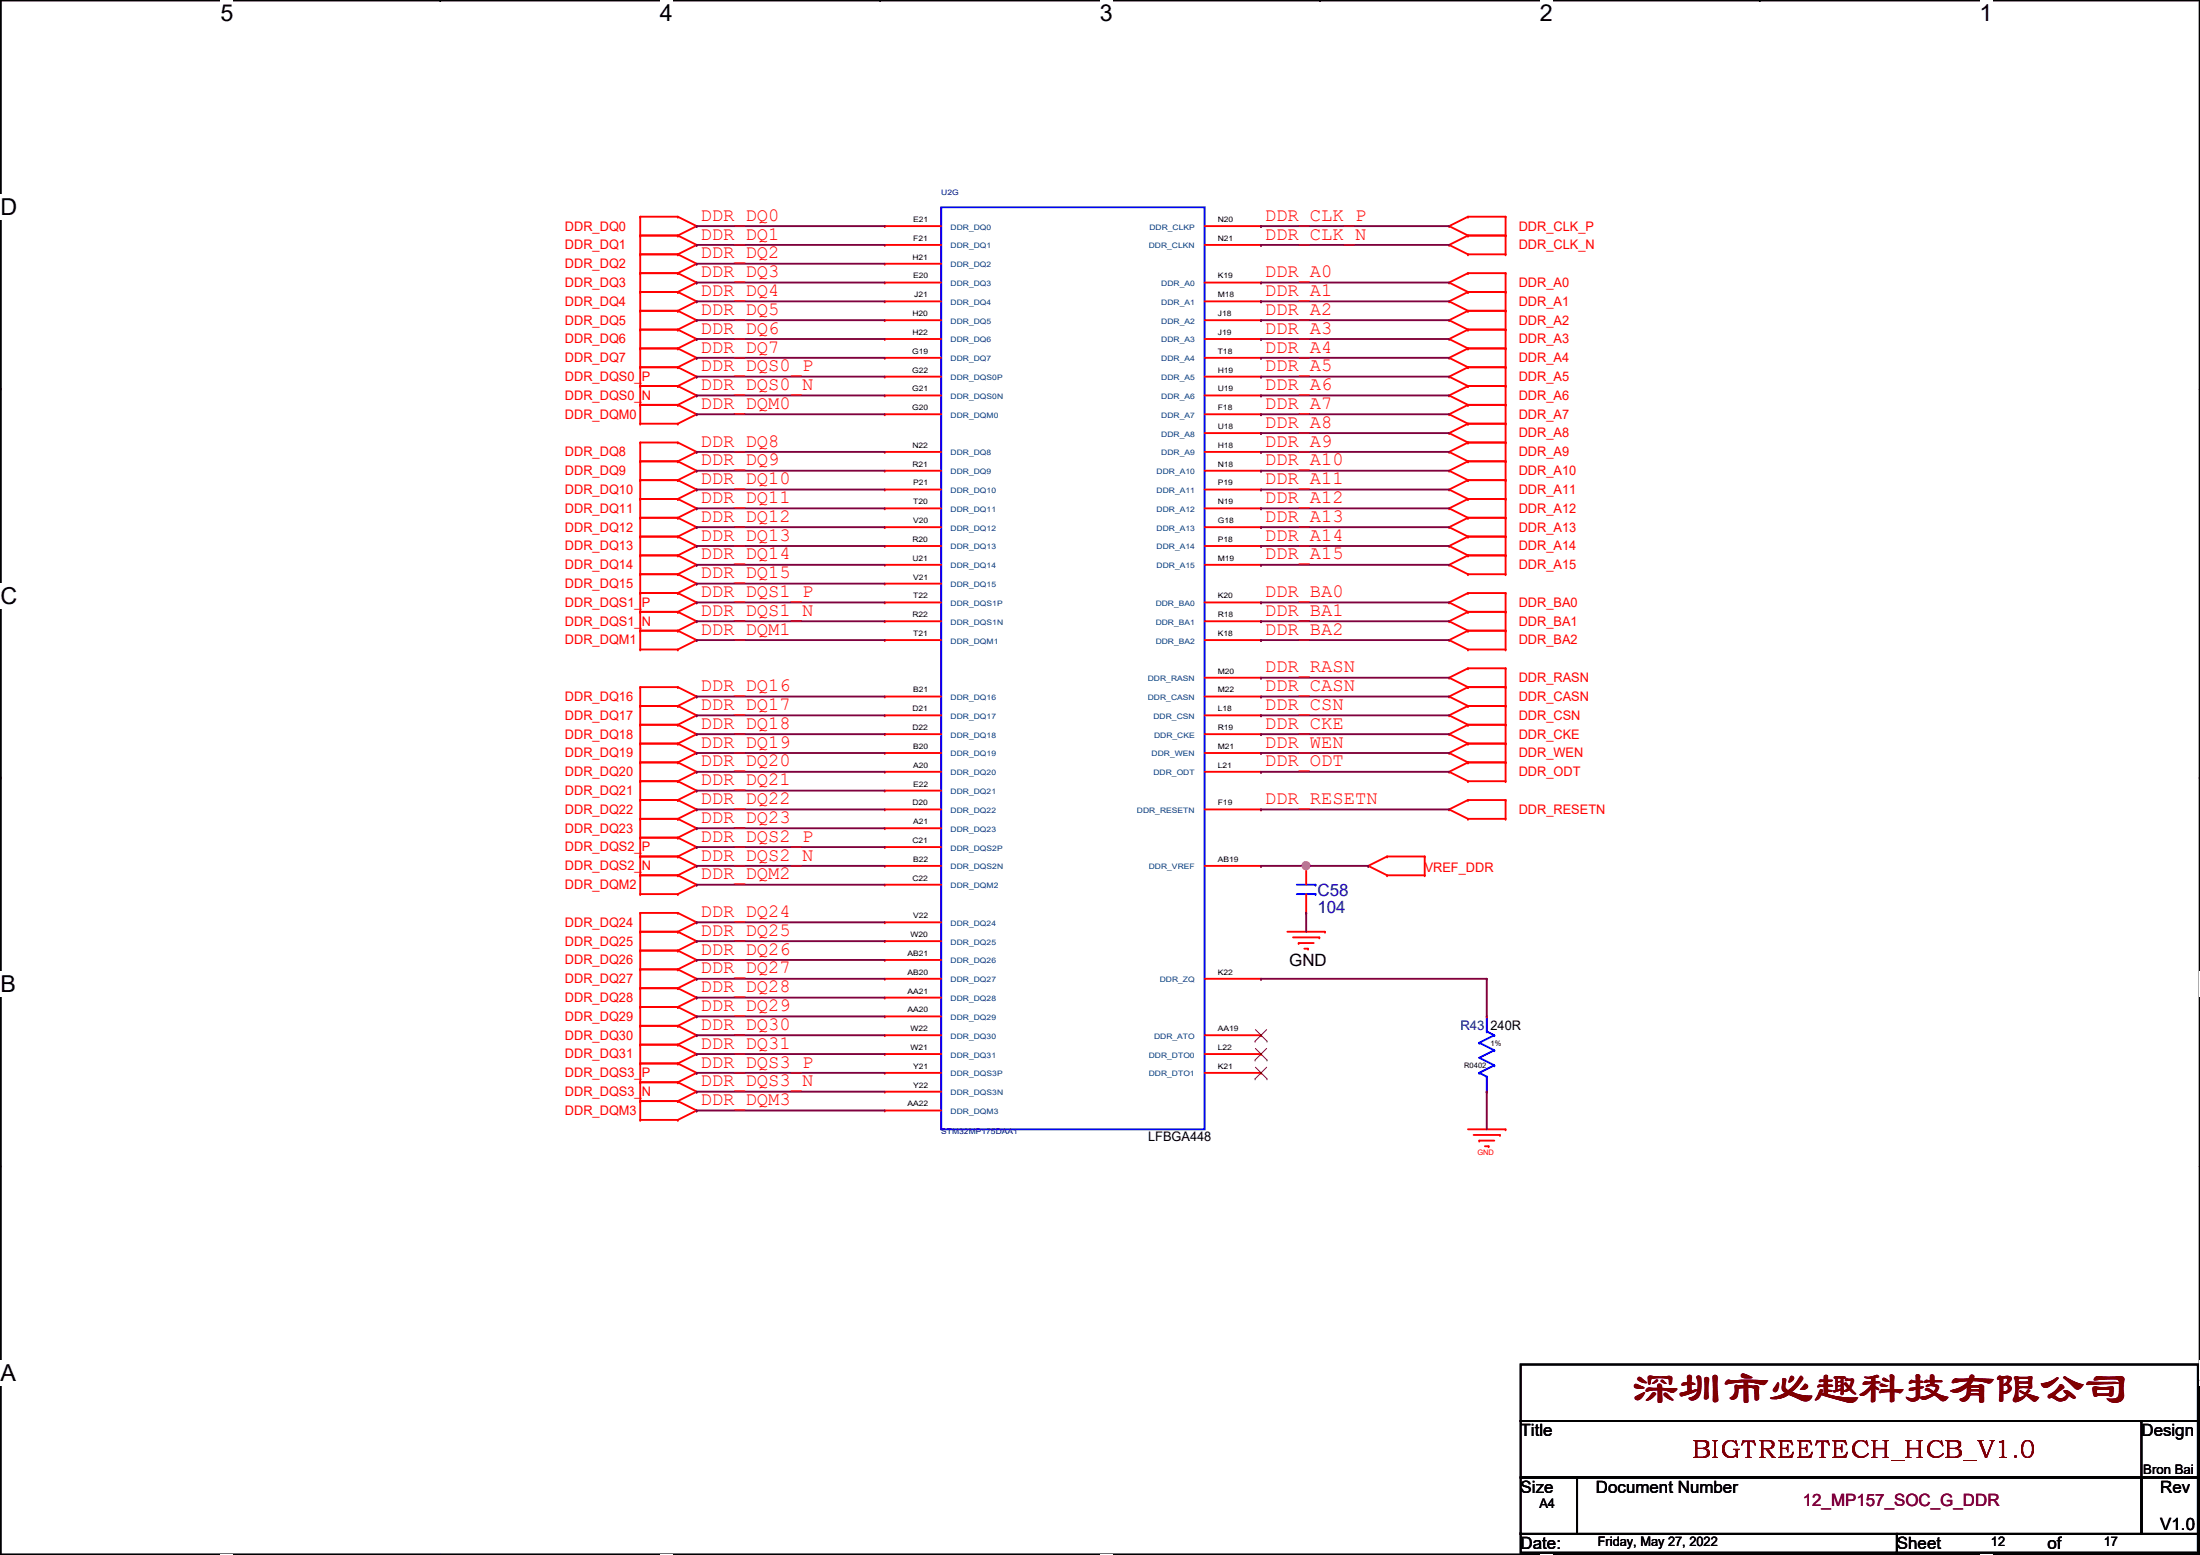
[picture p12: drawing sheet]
<svg xmlns="http://www.w3.org/2000/svg" width="297mm" height="210mm" viewBox="0 0 297 210" stroke-linecap="round" stroke-linejoin="round" font-family="sans-serif">
<path d="M.1 0h296.9v209.8h-296.9z" fill="none" stroke="#000" stroke-width=".25"/>
<g fill="#fff">
<path d="M29.8 0h1.7v3.5h-1.7z"/>
<path d="M29.8 209.8h1.7v.1h-1.7z"/>
</g>
<path d="M59.4 0h.1M59.4 209.8h.1" fill="none" stroke="#000" stroke-width=".25"/>
<g fill="#fff">
<path d="M89.1 0h1.7v3.5h-1.7z"/>
<path d="M89.1 209.8h1.7v.1h-1.7z"/>
</g>
<path d="M118.8 0h.1M118.8 209.8h.1" fill="none" stroke="#000" stroke-width=".25"/>
<g fill="#fff">
<path d="M148.5 0h1.7v3.5h-1.7z"/>
<path d="M148.5 209.8h1.7v.1h-1.7z"/>
</g>
<path d="M178.2 0h.1M178.2 209.8h.1" fill="none" stroke="#000" stroke-width=".25"/>
<g fill="#fff">
<path d="M207.9 0h1.7v3.5h-1.7z"/>
<path d="M207.9 209.8h1.7v.1h-1.7z"/>
</g>
<path d="M237.6 0h.1M237.6 209.8h.1" fill="none" stroke="#000" stroke-width=".25"/>
<g fill="#fff">
<path d="M267.3 0h1.7v3.5h-1.7z"/>
<path d="M267.3 209.8h1.7v.1h-1.7z"/>
<path d="M.1 26.2h2.2v3.5h-2.2z"/>
<path d="M297 26.2h.1v3.5h-.1z"/>
<path d="M.1 78.7h2.2v3.5h-2.2z"/>
<path d="M297 78.7h.1v3.5h-.1z"/>
</g>
<path d="M.1 52.5h.1M297 52.5h.1" fill="none" stroke="#000" stroke-width=".25"/>
<g fill="#fff">
<path d="M.1 131.1h2.1v3.5h-2.1z"/>
<path d="M297 131.1h.1v3.5h-.1z"/>
</g>
<path d="M.1 104.9h.1M297 104.9h.1" fill="none" stroke="#000" stroke-width=".25"/>
<g fill="#fff">
<path d="M.1 183.6h2.1v3.5h-2.1z"/>
<path d="M297 183.6h.1v3.5h-.1z"/>
</g>
<path d="M.1 157.4h.1M297 157.4h.1M205.3 184.2h91.5v7.6h-91.5zM205.3 191.8h91.5v7.6h-91.5zM205.3 199.4h7.6v7.7h-7.6zM212.9 199.4h76.2v7.7h-76.2zM289.1 199.4h7.7v7.7h-7.7zM289.1 191.8h.1M289.1 191.8v7.6M205.3 207.1h50.8v2.5h-50.8zM256.1 207.1h40.7v2.5h-40.7z" fill="none" stroke="#000" stroke-width=".25"/>
<g fill="none" stroke="#f00" stroke-width=".25">
<path d="M86.4 29.3h.1M86.4 31.8h.1M86.4 34.3h.1M86.4 36.9h.1M86.4 39.4h.1M86.4 29.3h5.1M86.4 29.3v27.9M86.4 31.8h5.1M86.4 34.3h5.1M86.4 36.9h5.1M86.4 39.4h5.1M91.5 29.3h.1"/>
<path d="M91.5 31.8h.1M91.5 34.3h.1M91.5 36.9h.1M91.5 39.4h.1M91.5 29.3l2.6 1.2M91.5 31.8l2.6 1.3M91.5 34.3l2.6 1.3M91.5 36.9l2.6 1.2M91.5 39.4l2.6 1.3M94.1 30.5h.1M94.1 33.1h.1M94.1 35.6h.1"/>
<path d="M94.1 38.1h.1M94.1 30.5l-2.6 1.3M94.1 33.1l-2.6 1.2M94.1 35.6l-2.6 1.3M94.1 38.1l-2.6 1.3M119.5 30.5h.1M119.5 33.1h.1M119.5 35.6h.1M119.5 38.1h.1M119.5 38.1h7.6M119.5 33.1h7.6M119.5 30.5h7.6"/>
<path d="M119.5 35.6h7.6M162.6 38.1h7.7M162.6 33.1h7.7M162.6 30.5h7.7M170.3 38.1h.1M170.3 33.1h.1M170.3 30.5h.1M195.7 30.5h.1M195.7 33.1h.1M195.7 38.1h.1M195.7 30.5l2.5 1.3M195.7 33.1l2.5 1.2"/>
<path d="M195.7 38.1l2.5 1.3M198.2 29.3h.1M198.2 31.8h.1M198.2 34.3h.1M198.2 36.9h.1M198.2 39.4h.1M198.2 29.3h5.1M198.2 31.8h5.1M198.2 34.3h5.1M198.2 36.9h5.1M198.2 39.4h5.1M198.2 29.3l-2.5 1.2"/>
<path d="M198.2 31.8l-2.5 1.3M198.2 36.9l-2.5 1.2M198.2 39.4l-2.5 1.3M203.3 29.3h.1M203.3 31.8h.1M203.3 34.3h.1M203.3 36.9h.1M203.3 39.4h.1M203.3 29.3v5M203.3 36.9v40.6M86.4 42h.1M86.4 44.5h.1"/>
<path d="M86.4 47h.1M86.4 49.6h.1M86.4 52.1h.1M86.4 54.7h.1M86.4 59.7h.1M86.4 57.2h.1M86.4 59.7v28M86.4 42h5.1M86.4 44.5h5.1M86.4 47h5.1M86.4 49.6h5.1M86.4 52.1h5.1"/>
<path d="M86.4 54.7h5.1M86.4 59.7h5.1M86.4 57.2h5.1M91.5 42h.1M91.5 44.5h.1M91.5 47h.1M91.5 49.6h.1M91.5 52.1h.1M91.5 54.7h.1M91.5 59.7h.1M91.5 57.2h.1M91.5 42l2.6 1.2"/>
<path d="M91.5 44.5l2.6 1.3M91.5 47l2.6 1.3M91.5 49.6l2.6 1.2M91.5 52.1l2.6 1.3M91.5 59.7l2.6 1.3M91.5 54.7l2.6 1.2M94.1 40.7h.1M94.1 43.2h.1M94.1 45.8h.1M94.1 48.3h.1M94.1 50.8h.1M94.1 53.4h.1"/>
<path d="M94.1 55.9h.1M94.1 40.7l-2.6 1.3M94.1 43.2l-2.6 1.3M94.1 45.8l-2.6 1.2M94.1 48.3l-2.6 1.3M94.1 50.8l-2.6 1.3M94.1 53.4l-2.6 1.3M94.1 55.9l-2.6 1.3M119.5 40.7h.1M119.5 43.2h.1M119.5 45.8h.1M119.5 48.3h.1"/>
<path d="M119.5 55.9h.1M119.5 53.4h.1M119.5 50.8h.1M119.5 40.7h7.6M119.5 43.2h7.6M119.5 45.8h7.6M119.5 48.3h7.6M119.5 50.8h7.6M119.5 53.4h7.6M119.5 55.9h7.6M162.6 40.7h7.7M162.6 43.2h7.7"/>
<path d="M162.6 45.8h7.7M162.6 48.3h7.7M162.6 50.8h7.7M162.6 53.4h7.7M162.6 55.9h7.7M162.6 58.5h7.7M170.3 40.7h.1M170.3 43.2h.1M170.3 45.8h.1M170.3 48.3h.1M170.3 50.8h.1M170.3 53.4h.1"/>
<path d="M170.3 55.9h.1M170.3 58.5h.1M195.7 40.7h.1M195.7 43.2h.1M195.7 45.8h.1M195.7 48.3h.1M195.7 50.8h.1M195.7 53.4h.1M195.7 55.9h.1M195.7 58.5h.1M195.7 40.7l2.5 1.3M195.7 43.2l2.5 1.3"/>
<path d="M195.7 45.8l2.5 1.2M195.7 48.3l2.5 1.3M195.7 50.8l2.5 1.3M195.7 53.4l2.5 1.3M195.7 55.9l2.5 1.3M195.7 58.5l2.5 1.2M198.2 42h.1M198.2 44.5h.1M198.2 47h.1M198.2 49.6h.1M198.2 52.1h.1M198.2 54.7h.1"/>
<path d="M198.2 57.2h.1M198.2 59.7h.1M198.2 42h5.1M198.2 44.5h5.1M198.2 47h5.1M198.2 49.6h5.1M198.2 52.1h5.1M198.2 54.7h5.1M198.2 59.7h5.1M198.2 57.2h5.1M198.2 42l-2.5 1.2M198.2 44.5l-2.5 1.3"/>
<path d="M198.2 47l-2.5 1.3M198.2 49.6l-2.5 1.2M198.2 52.1l-2.5 1.3M198.2 54.7l-2.5 1.2M198.2 57.2l-2.5 1.3M198.2 59.7l-2.5 1.3M203.3 42h.1M203.3 44.5h.1M203.3 47h.1M203.3 49.6h.1M203.3 52.1h.1M203.3 54.7h.1"/>
<path d="M203.3 57.2h.1M203.3 59.7h.1M86.4 62.3h.1M86.4 64.8h.1M86.4 67.4h.1M86.4 69.9h.1M86.4 72.4h.1M86.4 75h.1M86.4 77.5h.1M86.4 62.3h5.1M86.4 64.8h5.1M86.4 67.4h5.1"/>
<path d="M86.4 69.9h5.1M86.4 72.4h5.1M86.4 75h5.1M86.4 77.5h5.1M91.5 62.3h.1M91.5 64.8h.1M91.5 67.4h.1M91.5 69.9h.1M91.5 72.4h.1M91.5 75h.1M91.5 77.5h.1M91.5 62.3l2.6 1.2"/>
<path d="M91.5 64.8l2.6 1.3M91.5 67.4l2.6 1.2M91.5 69.9l2.6 1.3M91.5 72.4l2.6 1.3M91.5 75l2.6 1.2M91.5 77.5l2.6 1.3M94.1 61h.1M94.1 63.5h.1M94.1 66.1h.1M94.1 68.6h.1M94.1 71.2h.1M94.1 73.7h.1"/>
<path d="M94.1 76.2h.1M94.1 78.8h.1M94.1 61l-2.6 1.3M94.1 63.5l-2.6 1.3M94.1 66.1l-2.6 1.3M94.1 68.6l-2.6 1.3M94.1 71.2l-2.6 1.2M94.1 73.7l-2.6 1.3M94.1 76.2l-2.6 1.3M94.1 78.8l-2.6 1.3M119.5 66.1h.1M119.5 68.6h.1"/>
<path d="M119.5 71.2h.1M119.5 73.7h.1M119.5 76.2h.1M119.5 78.8h.1M119.5 61h.1M119.5 63.5h.1M119.5 63.5h7.6M119.5 66.1h7.6M119.5 68.6h7.6M119.5 71.2h7.6M119.5 73.7h7.6M119.5 76.2h7.6"/>
<path d="M119.5 61h7.6M119.5 78.8h7.6M162.6 63.5h7.7M162.6 66.1h7.7M162.6 68.6h7.7M162.6 71.2h7.7M162.6 73.7h7.7M162.6 76.2h7.7M162.6 61h7.7M170.3 63.5h.1M170.3 66.1h.1M170.3 68.6h.1"/>
<path d="M170.3 71.2h.1M170.3 73.7h.1M170.3 76.2h.1M170.3 61h.1M195.7 61h.1M195.7 63.5h.1M195.7 66.1h.1M195.7 68.6h.1M195.7 71.2h.1M195.7 73.7h.1M195.7 76.2h.1M195.7 61l2.5 1.3"/>
<path d="M195.7 63.5l2.5 1.3M195.7 66.1l2.5 1.3M195.7 68.6l2.5 1.3M195.7 71.2l2.5 1.2M195.7 73.7l2.5 1.3M195.7 76.2l2.5 1.3M198.2 62.3h.1M198.2 64.8h.1M198.2 67.4h.1M198.2 69.9h.1M198.2 72.4h.1M198.2 75h.1"/>
<path d="M198.2 77.5h.1M198.2 62.3h5.1M198.2 64.8h5.1M198.2 67.4h5.1M198.2 69.9h5.1M198.2 72.4h5.1M198.2 75h5.1M198.2 77.5h5.1M198.2 62.3l-2.5 1.2M198.2 64.8l-2.5 1.3M198.2 67.4l-2.5 1.2M198.2 69.9l-2.5 1.3"/>
<path d="M198.2 72.4l-2.5 1.3M198.2 75l-2.5 1.2M203.3 62.3h.1M203.3 64.8h.1M203.3 67.4h.1M203.3 69.9h.1M203.3 72.4h.1M203.3 75h.1M203.3 77.5h.1M86.4 82.6h.1M86.4 85.1h.1M86.4 80.1h.1"/>
<path d="M86.4 87.7h.1M86.4 92.8h.1M86.4 95.3h.1M86.4 97.8h.1M86.4 92.8v27.9M86.4 82.6h5.1M86.4 85.1h5.1M86.4 80.1h5.1M86.4 87.7h5.1M86.4 92.8h5.1M86.4 95.3h5.1M86.4 97.8h5.1"/>
<path d="M91.5 82.6h.1M91.5 85.1h.1M91.5 80.1h.1M91.5 87.7h.1M91.5 92.8h.1M91.5 95.3h.1M91.5 97.8h.1M91.5 82.6l2.6 1.3M91.5 80.1l2.6 1.2M91.5 85.1l2.6 1.3M91.5 92.8l2.6 1.2M91.5 95.3l2.6 1.3"/>
<path d="M91.5 97.8l2.6 1.3M94.1 83.9h.1M94.1 81.3h.1M94.1 86.4h.1M94.1 94h.1M94.1 96.6h.1M94.1 99.1h.1M94.1 83.9l-2.6 1.2M94.1 81.3l-2.6 1.3M94.1 86.4l-2.6 1.3M94.1 94l-2.6 1.3M94.1 96.6l-2.6 1.2"/>
<path d="M94.1 99.1l-2.6 1.3M119.5 94h.1M119.5 96.6h.1M119.5 99.1h.1M119.5 86.4h.1M119.5 83.9h.1M119.5 81.3h.1M119.5 81.3h7.6M119.5 83.9h7.6M119.5 86.4h7.6M119.5 94h7.6M119.5 99.1h7.6"/>
<path d="M119.5 96.6h7.6M162.6 81.3h7.7M162.6 83.9h7.7M162.6 86.4h7.7M162.6 94h7.7M162.6 99.1h7.7M162.6 96.6h7.7M162.6 91.5h7.7M170.3 81.3h.1M170.3 83.9h.1M170.3 86.4h.1M170.3 94h.1"/>
<path d="M170.3 99.1h.1M170.3 96.6h.1M170.3 91.5h.1M195.7 81.3h.1M195.7 83.9h.1M195.7 86.4h.1M195.7 91.5h.1M195.7 94h.1M195.7 96.6h.1M195.7 99.1h.1M195.7 81.3l2.5 1.3M195.7 83.9l2.5 1.2"/>
<path d="M195.7 86.4l2.5 1.3M195.7 91.5l2.5 1.3M195.7 94l2.5 1.3M195.7 96.6l2.5 1.2M195.7 99.1l2.5 1.3M198.2 80.1h.1M198.2 82.6h.1M198.2 85.1h.1M198.2 87.7h.1M198.2 90.2h.1M198.2 92.8h.1M198.2 95.3h.1"/>
<path d="M198.2 97.8h.1M198.2 82.6h5.1M198.2 85.1h5.1M198.2 80.1h5.1M198.2 87.7h5.1M198.2 92.8h5.1M198.2 95.3h5.1M198.2 97.8h5.1M198.2 80.1l-2.5 1.2M198.2 82.6l-2.5 1.3M198.2 85.1l-2.5 1.3M198.2 90.2l-2.5 1.3"/>
<path d="M198.2 90.2h5.1M198.2 92.8l-2.5 1.2M198.2 95.3l-2.5 1.3M198.2 97.8l-2.5 1.3M203.3 80.1h.1M203.3 82.6h.1M203.3 85.1h.1M203.3 87.7h.1M203.3 90.2h.1M203.3 92.8h.1M203.3 95.3h.1M203.3 97.8h.1"/>
<path d="M203.3 80.1v7.6M203.3 90.2v15.3M86.4 100.4h.1M86.4 102.9h.1M86.4 115.6h.1M86.4 118.2h.1M86.4 113.1h.1M86.4 105.5h.1M86.4 108h.1M86.4 110.5h.1M86.4 100.4h5.1M86.4 102.9h5.1"/>
<path d="M86.4 115.6h5.1M86.4 118.2h5.1M86.4 113.1h5.1M86.4 105.5h5.1M86.4 108h5.1M86.4 110.5h5.1M91.5 100.4h.1M91.5 102.9h.1M91.5 115.6h.1M91.5 118.2h.1M91.5 113.1h.1M91.5 105.5h.1"/>
<path d="M91.5 108h.1M91.5 110.5h.1M91.5 100.4l2.6 1.2M91.5 115.6l2.6 1.3M91.5 113.1l2.6 1.2M91.5 118.2l2.6 1.2M91.5 102.9l2.6 1.3M91.5 105.5l2.6 1.2M91.5 108l2.6 1.3M91.5 110.5l2.6 1.3M94.1 101.6h.1M94.1 116.9h.1"/>
<path d="M94.1 114.3h.1M94.1 119.4h.1M94.1 104.2h.1M94.1 106.7h.1M94.1 109.3h.1M94.1 111.8h.1M94.1 101.6l-2.6 1.3M94.1 116.9l-2.6 1.3M94.1 114.3l-2.6 1.3M94.1 119.4l-2.6 1.3M94.1 104.2l-2.6 1.3M94.1 106.7l-2.6 1.3"/>
<path d="M94.1 109.3l-2.6 1.2M94.1 111.8l-2.6 1.3M119.5 101.6h.1M119.5 104.2h.1M119.5 106.7h.1M119.5 109.3h.1M119.5 111.8h.1M119.5 119.4h.1M119.5 116.9h.1M119.5 114.3h.1M119.5 101.6h7.6M119.5 104.2h7.6"/>
<path d="M119.5 106.7h7.6M119.5 109.3h7.6M119.5 111.8h7.6M119.5 119.4h7.6M119.5 116.9h7.6M119.5 114.3h7.6M162.6 101.6h7.7M162.6 104.2h7.7M162.6 109.3h7.7M162.6 116.9h7.7M170.3 104.2h.1M170.3 109.3h.1"/>
<path d="M170.3 116.9h.1M170.3 101.6h.1M176.4 116.9h.1M176.4 116.9v2.5M184.7 116.9h.1M184.7 116.9l2.6 1.3M187.3 118.2h.1M187.3 115.6h.1M187.3 115.6h5.1M187.3 118.2h5.1M187.3 115.6l-2.6 1.3M192.4 118.2h.1"/>
<path d="M192.4 115.6h.1M192.4 115.6v2.6M195.7 101.6h.1M195.7 104.2h.1M195.7 109.3h.1M195.7 101.6l2.5 1.3M195.7 104.2l2.5 1.3M195.7 109.3l2.5 1.2M198.2 100.4h.1M198.2 102.9h.1M198.2 105.5h.1M198.2 108h.1"/>
<path d="M198.2 110.5h.1M198.2 100.4h5.1M198.2 102.9h5.1M198.2 105.5h5.1M198.2 108h5.1M198.2 110.5h5.1M198.2 100.4l-2.5 1.2M198.2 102.9l-2.5 1.3M198.2 108l-2.5 1.3M203.3 100.4h.1M203.3 102.9h.1M203.3 105.5h.1"/>
<path d="M203.3 108h.1M203.3 110.5h.1M203.3 108v2.5M86.4 120.7h.1M86.4 123.2h.1M86.4 125.8h.1M86.4 128.3h.1M86.4 130.9h.1M86.4 133.4h.1M86.4 135.9h.1M86.4 138.5h.1M86.4 123.2v28"/>
<path d="M86.4 120.7h5.1M86.4 123.2h5.1M86.4 125.8h5.1M86.4 128.3h5.1M86.4 130.9h5.1M86.4 133.4h5.1M86.4 135.9h5.1M86.4 138.5h5.1M91.5 120.7h.1M91.5 123.2h.1M91.5 125.8h.1M91.5 128.3h.1"/>
<path d="M91.5 130.9h.1M91.5 133.4h.1M91.5 135.9h.1M91.5 138.5h.1M91.5 123.2l2.6 1.3M91.5 125.8l2.6 1.2M91.5 128.3l2.6 1.3M91.5 130.9l2.6 1.2M91.5 133.4l2.6 1.3M91.5 135.9l2.6 1.3M91.5 138.5l2.6 1.2M94.1 124.5h.1"/>
<path d="M94.1 127h.1M94.1 129.6h.1M94.1 132.1h.1M94.1 134.7h.1M94.1 137.2h.1M94.1 139.7h.1M94.1 124.5l-2.6 1.3M94.1 127l-2.6 1.3M94.1 129.6l-2.6 1.3M94.1 132.1l-2.6 1.3M94.1 134.7l-2.6 1.2M94.1 137.2l-2.6 1.3"/>
<path d="M94.1 139.7l-2.6 1.3M119.5 124.5h.1M119.5 127h.1M119.5 129.6h.1M119.5 132.1h.1M119.5 134.7h.1M119.5 137.2h.1M119.5 139.7h.1M119.5 139.7h7.6M119.5 124.5h7.6M119.5 127h7.6M119.5 129.6h7.6"/>
<path d="M119.5 132.1h7.6M119.5 134.7h7.6M119.5 137.2h7.6M162.6 139.7h7.7M162.6 132.1h7.7M170.3 139.7h.1M170.3 132.1h.1M173.8 125.8h5.1M174.6 126.5h3.5M175.3 127.3h.1M175.3 127.3h2.1M176.1 128.1h.5"/>
<path d="M176.4 123.2h.1M176.4 120.7v2.5M176.6 128.1h.1M178.1 126.5h.1M178.9 125.8h.1M200.7 137.2h.1M86.4 146.1h.1M86.4 148.6h.1M86.4 143.6h.1M86.4 151.2h.1M86.4 141h.1M86.4 146.1h5.1"/>
<path d="M86.4 148.6h5.1M86.4 143.6h5.1M86.4 151.2h5.1M86.4 141h5.1M91.5 146.1h.1M91.5 148.6h.1M91.5 143.6h.1M91.5 151.2h.1M91.5 141h.1M91.5 146.1l2.6 1.3M91.5 143.6l2.6 1.2M91.5 148.6l2.6 1.3"/>
<path d="M91.5 141l2.6 1.3M94.1 147.4h.1M94.1 144.8h.1M94.1 149.9h.1M94.1 142.3h.1M94.1 147.4l-2.6 1.2M94.1 144.8l-2.6 1.3M94.1 149.9l-2.6 1.3M94.1 142.3l-2.6 1.3M119.5 142.3h.1M119.5 149.9h.1M119.5 147.4h.1"/>
<path d="M119.5 144.8h.1M119.5 142.3h7.6M119.5 149.9h7.6M119.5 147.4h7.6M119.5 144.8h7.6M162.6 142.3h7.7M162.6 144.8h7.7M170.3 142.3h.1M170.3 144.8h.1M198.2 152.4h5.1M199 153.2h3.5M199.7 154h.1"/>
<path d="M199.7 154h2.1M200.5 154.7h.5M200.7 147.4h.1M201 154.7h.1M202.5 153.2h.1M203.3 152.4h.1"/>
</g>
<g fill="none" stroke="#00f" stroke-width=".25">
<path d="M127.1 28h35.5v124.4h-35.5zM175.1 119.4h2.5M177.6 119.4h.1M175.1 120.7h2.5M177.6 120.7h.1M200.7 137.2h.1M200.7 139.2h.1M200.7 137.2v2M200.7 139.2l1.1 .5M201.8 139.7h.1M201.8 139.7l-2.1 1.1M199.7 140.8h.1"/>
<path d="M199.7 144.8h.1M199.7 140.8l2.1 1M199.7 144.8l1 .5M200.7 147.4h.1M200.7 145.3h.1M200.7 145.3v2.1M201.8 141.8h.1M201.8 143.8h.1M201.8 141.8l-2.1 1 2.1 1M201.8 143.8l-2.1 1"/>
</g>
<path d="M169.5 139l1.6 1.5M171 139l-1.5 1.5M169.5 140.5h.1M169.5 143.1h.1M169.5 145.6h.1M169.5 141.5l1.6 1.6M169.5 144.1l1.6 1.5M171 141.5l-1.5 1.6M171 144.1l-1.5 1.5M171.1 140.5h.1M171.1 143.1h.1M171.1 145.6h.1" fill="none" stroke="#7f3f00" stroke-width=".14"/>
<g fill="none" stroke="#7f003f" stroke-width=".25">
<path d="M94.1 30.5h.1M94.1 33.1h.1M94.1 35.6h.1M94.1 38.1h.1M94.1 30.5h25.4M94.1 33.1h25.4M94.1 35.6h25.4M94.1 38.1h25.4M170.3 38.1h.1M170.3 38.1h25.4M94.1 40.7h.1M94.1 43.2h.1"/>
<path d="M94.1 45.8h.1M94.1 48.3h.1M94.1 50.8h.1M94.1 53.4h.1M94.1 55.9h.1M94.1 40.7h25.4M94.1 43.2h25.4M94.1 45.8h25.4M94.1 48.3h25.4M94.1 50.8h25.4M94.1 53.4h25.4M94.1 55.9h25.4"/>
<path d="M170.3 40.7h.1M170.3 43.2h.1M170.3 45.8h.1M170.3 48.3h.1M170.3 50.8h.1M170.3 53.4h.1M170.3 55.9h.1M170.3 58.5h.1M170.3 40.7h25.4M170.3 43.2h25.4M170.3 45.8h25.4M170.3 48.3h25.4"/>
<path d="M170.3 50.8h25.4M170.3 53.4h25.4M170.3 55.9h25.4M170.3 58.5h25.4M94.1 61h.1M94.1 63.5h.1M94.1 66.1h.1M94.1 68.6h.1M94.1 71.2h.1M94.1 73.7h.1M94.1 76.2h.1M94.1 78.8h.1"/>
<path d="M94.1 61h25.4M94.1 63.5h25.4M94.1 66.1h25.4M94.1 68.6h25.4M94.1 71.2h25.4M94.1 73.7h25.4M94.1 76.2h25.4M94.1 78.8h25.4M170.3 61h.1M170.3 63.5h.1M170.3 66.1h.1M170.3 68.6h.1"/>
<path d="M170.3 71.2h.1M170.3 73.7h.1M170.3 76.2h.1M170.3 61h25.4M170.3 63.5h25.4M170.3 66.1h25.4M170.3 68.6h25.4M170.3 71.2h25.4M170.3 73.7h25.4M170.3 76.2h25.4M94.1 81.3h.1M94.1 83.9h.1"/>
<path d="M94.1 86.4h.1M94.1 94h.1M94.1 96.6h.1M94.1 99.1h.1M94.1 81.3h25.4M94.1 83.9h25.4M94.1 86.4h25.4M94.1 94h25.4M94.1 96.6h25.4M94.1 99.1h25.4M170.3 81.3h.1M170.3 83.9h.1"/>
<path d="M170.3 86.4h.1M170.3 91.5h.1M170.3 94h.1M170.3 96.6h.1M170.3 99.1h.1M170.3 81.3h25.4M170.3 83.9h25.4M170.3 86.4h25.4M170.3 94h25.4M170.3 96.6h25.4M170.3 99.1h25.4M170.3 91.5h25.4"/>
<path d="M94.1 101.6h.1M94.1 104.2h.1M94.1 106.7h.1M94.1 109.3h.1M94.1 111.8h.1M94.1 114.3h.1M94.1 116.9h.1M94.1 119.4h.1M94.1 101.6h25.4M94.1 104.2h25.4M94.1 106.7h25.4M94.1 109.3h25.4"/>
<path d="M94.1 111.8h25.4M94.1 114.3h25.4M94.1 116.9h25.4M94.1 119.4h25.4M170.3 101.6h.1M170.3 104.2h.1M170.3 109.3h.1M170.3 116.9h.1M170.3 101.6h25.4M170.3 104.2h25.4M170.3 109.3h25.4M170.3 116.9h6.1"/>
<path d="M94.1 124.5h.1M94.1 127h.1M94.1 129.6h.1M94.1 132.1h.1M94.1 134.7h.1M94.1 137.2h.1M94.1 139.7h.1M94.1 124.5h25.4M94.1 127h25.4M94.1 129.6h25.4M94.1 132.1h25.4M94.1 134.7h25.4"/>
<path d="M94.1 137.2h25.4M94.1 139.7h25.4M94.1 142.3h.1M94.1 144.8h.1M94.1 147.4h.1M94.1 149.9h.1M94.1 142.3h25.4M94.1 144.8h25.4M94.1 147.4h25.4M94.1 149.9h25.4"/>
</g>
<circle cx="176.3" cy="116.9" r=".49" fill="#f0f"/>
<circle cx="176.3" cy="116.9" r=".49" fill="none" stroke="#f0f" stroke-width=".25"/>
<g fill="none" stroke="#7f003f" stroke-width=".25">
<path d="M170.3 30.5h.1M170.3 33.1h.1M170.3 30.5h25.4M170.3 33.1h25.4M176.4 116.9h8.3M184.7 116.9h.1M170.3 132.1h.1M170.3 132.1h30.4M176.4 123.2h.1M176.4 123.2v2.6M200.7 132.1h.1M200.7 132.1v5.1"/>
<path d="M200.7 147.4h.1M200.7 147.4v5"/>
</g>
<circle cx="176.3" cy="116.9" r=".49" fill="#f0f"/>
<circle cx="176.3" cy="116.9" r=".49" fill="none" stroke="#f0f" stroke-width=".25"/>
<text font-size="6.1" fill="#7f0000" x="220.6" y="189.4">深圳市必趣科技有限公司</text>
<text font-size="3.5" fill="#7f0000" x="228.4" y="196.8">BIGTREETECH_HCB_V1.0</text>
<g font-size="3.1">
<text x="29.8" y="2.8">5</text>
<text x="89.1" y="2.8">4</text>
<text x="148.5" y="2.8">3</text>
<text x="207.9" y="2.8">2</text>
<text x="267.3" y="2.8">1</text>
<text x=".1" y="29">D</text>
<text x=".1" y="81.5">C</text>
<text x=".1" y="133.9">B</text>
<text x=".1" y="186.4">A</text>
<text x="297" y="186.4">A</text>
</g>
<g font-size="2.5" fill="#f00">
<text x="94.6" y="29.8">DDR_DQ0</text>
<text x="170.8" y="29.8">DDR_CLK_P</text>
<text x="94.6" y="32.3">DDR_DQ1</text>
<text x="94.6" y="34.9">DDR_DQ2</text>
<text x="170.8" y="32.3">DDR_CLK_N</text>
<text x="94.6" y="37.4">DDR_DQ3</text>
<text x="94.6" y="40">DDR_DQ4</text>
<text x="170.8" y="37.4">DDR_A0</text>
<text x="170.8" y="40">DDR_A1</text>
<text x="94.6" y="42.5">DDR_DQ5</text>
<text x="94.6" y="45">DDR_DQ6</text>
<text x="94.6" y="47.6">DDR_DQ7</text>
<text x="170.8" y="42.5">DDR_A2</text>
<text x="170.8" y="45">DDR_A3</text>
<text x="170.8" y="47.6">DDR_A4</text>
<text x="94.6" y="50.1">DDR_DQS0_P</text>
<text x="94.6" y="52.7">DDR_DQS0_N</text>
<text x="170.8" y="50.1">DDR_A5</text>
<text x="170.8" y="52.7">DDR_A6</text>
<text x="94.6" y="55.2">DDR_DQM0</text>
<text x="170.8" y="55.2">DDR_A7</text>
<text x="170.8" y="57.7">DDR_A8</text>
<text x="94.6" y="60.3">DDR_DQ8</text>
<text x="94.6" y="62.8">DDR_DQ9</text>
<text x="94.6" y="65.4">DDR_DQ10</text>
<text x="170.8" y="60.3">DDR_A9</text>
<text x="170.8" y="62.8">DDR_A10</text>
<text x="170.8" y="65.4">DDR_A11</text>
<text x="94.6" y="67.9">DDR_DQ11</text>
<text x="94.6" y="70.4">DDR_DQ12</text>
<text x="170.8" y="67.9">DDR_A12</text>
<text x="170.8" y="70.4">DDR_A13</text>
<text x="94.6" y="73">DDR_DQ13</text>
<text x="94.6" y="75.5">DDR_DQ14</text>
<text x="170.8" y="73">DDR_A14</text>
<text x="170.8" y="75.5">DDR_A15</text>
<text x="94.6" y="78.1">DDR_DQ15</text>
<text x="94.6" y="80.6">DDR_DQS1_P</text>
<text x="94.6" y="83.1">DDR_DQS1_N</text>
<text x="170.8" y="80.6">DDR_BA0</text>
<text x="170.8" y="83.1">DDR_BA1</text>
<text x="94.6" y="85.7">DDR_DQM1</text>
<text x="170.8" y="85.7">DDR_BA2</text>
<text x="94.6" y="93.3">DDR_DQ16</text>
<text x="94.6" y="95.8">DDR_DQ17</text>
<text x="170.8" y="90.8">DDR_RASN</text>
<text x="170.8" y="93.3">DDR_CASN</text>
<text x="170.8" y="95.8">DDR_CSN</text>
<text x="94.6" y="98.4">DDR_DQ18</text>
<text x="94.6" y="100.9">DDR_DQ19</text>
<text x="170.8" y="98.4">DDR_CKE</text>
<text x="170.8" y="100.9">DDR_WEN</text>
<text x="94.6" y="103.5">DDR_DQ20</text>
<text x="94.6" y="106">DDR_DQ21</text>
<text x="170.8" y="103.5">DDR_ODT</text>
<text x="94.6" y="108.5">DDR_DQ22</text>
<text x="94.6" y="111.1">DDR_DQ23</text>
<text x="94.6" y="113.6">DDR_DQS2_P</text>
<text x="170.8" y="108.5">DDR_RESETN</text>
<text x="94.6" y="116.2">DDR_DQS2_N</text>
<text x="94.6" y="118.7">DDR_DQM2</text>
<text x="94.6" y="123.8">DDR_DQ24</text>
<text x="94.6" y="126.3">DDR_DQ25</text>
<text x="94.6" y="128.9">DDR_DQ26</text>
<text x="94.6" y="131.4">DDR_DQ27</text>
<text x="94.6" y="133.9">DDR_DQ28</text>
<text x="94.6" y="136.5">DDR_DQ29</text>
<text x="94.6" y="139">DDR_DQ30</text>
<text x="94.6" y="141.6">DDR_DQ31</text>
<text x="94.6" y="144.1">DDR_DQS3_P</text>
<text x="94.6" y="146.6">DDR_DQS3_N</text>
<text x="94.6" y="149.2">DDR_DQM3</text>
</g>
<g font-size="2.3" fill="#00007f">
<text x="177.9" y="121">C58</text>
<text x="177.9" y="123.3">104</text>
</g>
<g font-size="2.3">
<text x="174.1" y="130.4">GND</text>
<text x="205.3" y="193.9">Title</text>
<text x="289.1" y="193.9">Design</text>
<text x="205.3" y="201.5">Size</text>
<text x="215.5" y="201.5">Document Number</text>
<text x="291.7" y="201.5">Rev</text>
<text x="205.3" y="209.1">Date:</text>
<text x="256.1" y="209.1">Sheet</text>
<text x="276.4" y="209.1">of</text>
<text x="291.7" y="206.6">V1.0</text>
</g>
<text font-size="2.3" fill="#7f003f" x="243.4" y="203.3">12_MP157_SOC_G_DDR</text>
<g font-size="1.8" fill="#f00">
<text x="76.3" y="31.1">DDR_DQ0</text>
<text x="76.3" y="33.7">DDR_DQ1</text>
<text x="205.1" y="31.1">DDR_CLK_P</text>
<text x="205.1" y="33.7">DDR_CLK_N</text>
<text x="76.3" y="36.2">DDR_DQ2</text>
<text x="76.3" y="38.7">DDR_DQ3</text>
<text x="76.3" y="41.3">DDR_DQ4</text>
<text x="205.1" y="38.7">DDR_A0</text>
<text x="205.1" y="41.3">DDR_A1</text>
<text x="76.3" y="43.8">DDR_DQ5</text>
<text x="76.3" y="46.4">DDR_DQ6</text>
<text x="205.1" y="43.8">DDR_A2</text>
<text x="205.1" y="46.4">DDR_A3</text>
<text x="76.3" y="48.9">DDR_DQ7</text>
<text x="76.3" y="51.4">DDR_DQS0_P</text>
<text x="76.3" y="54">DDR_DQS0_N</text>
<text x="205.1" y="48.9">DDR_A4</text>
<text x="205.1" y="51.4">DDR_A5</text>
<text x="205.1" y="54">DDR_A6</text>
<text x="76.3" y="56.5">DDR_DQM0</text>
<text x="205.1" y="56.5">DDR_A7</text>
<text x="205.1" y="59.1">DDR_A8</text>
<text x="76.3" y="61.6">DDR_DQ8</text>
<text x="76.3" y="64.1">DDR_DQ9</text>
<text x="205.1" y="61.6">DDR_A9</text>
<text x="205.1" y="64.1">DDR_A10</text>
<text x="76.3" y="66.7">DDR_DQ10</text>
<text x="76.3" y="69.2">DDR_DQ11</text>
<text x="76.3" y="71.8">DDR_DQ12</text>
<text x="205.1" y="66.7">DDR_A11</text>
<text x="205.1" y="69.2">DDR_A12</text>
<text x="205.1" y="71.8">DDR_A13</text>
<text x="76.3" y="74.3">DDR_DQ13</text>
<text x="76.3" y="76.8">DDR_DQ14</text>
<text x="205.1" y="74.3">DDR_A14</text>
<text x="205.1" y="76.8">DDR_A15</text>
<text x="76.3" y="81.9">DDR_DQS1_P</text>
<text x="76.3" y="79.4">DDR_DQ15</text>
<text x="205.1" y="81.9">DDR_BA0</text>
<text x="76.3" y="84.5">DDR_DQS1_N</text>
<text x="76.3" y="87">DDR_DQM1</text>
<text x="205.1" y="84.5">DDR_BA1</text>
<text x="205.1" y="87">DDR_BA2</text>
<text x="76.3" y="94.6">DDR_DQ16</text>
<text x="205.1" y="92.1">DDR_RASN</text>
<text x="205.1" y="94.6">DDR_CASN</text>
<text x="76.3" y="97.2">DDR_DQ17</text>
<text x="76.3" y="99.7">DDR_DQ18</text>
<text x="205.1" y="97.2">DDR_CSN</text>
<text x="205.1" y="99.7">DDR_CKE</text>
<text x="76.3" y="102.2">DDR_DQ19</text>
<text x="76.3" y="104.8">DDR_DQ20</text>
<text x="76.3" y="107.3">DDR_DQ21</text>
<text x="205.1" y="102.2">DDR_WEN</text>
<text x="205.1" y="104.8">DDR_ODT</text>
<text x="76.3" y="109.9">DDR_DQ22</text>
<text x="76.3" y="112.4">DDR_DQ23</text>
<text x="205.1" y="109.9">DDR_RESETN</text>
<text x="76.3" y="117.5">DDR_DQS2_N</text>
<text x="76.3" y="114.9">DDR_DQS2_P</text>
<text x="192.4" y="117.7">VREF_DDR</text>
<text x="76.3" y="120">DDR_DQM2</text>
<text x="76.3" y="125.1">DDR_DQ24</text>
<text x="76.3" y="127.6">DDR_DQ25</text>
<text x="76.3" y="130.2">DDR_DQ26</text>
<text x="76.3" y="132.7">DDR_DQ27</text>
<text x="76.3" y="135.3">DDR_DQ28</text>
<text x="76.3" y="137.8">DDR_DQ29</text>
<text x="76.3" y="140.3">DDR_DQ30</text>
<text x="76.3" y="142.9">DDR_DQ31</text>
<text x="76.3" y="148">DDR_DQS3_N</text>
<text x="76.3" y="145.4">DDR_DQS3_P</text>
<text x="76.3" y="150.5">DDR_DQM3</text>
</g>
<text font-size="1.8" fill="#00007f" x="197.2" y="139.1">R43</text>
<g font-size="1.8">
<text x="201.2" y="139.1">240R</text>
<text x="155" y="154.1">LFBGA448</text>
<text x="207.9" y="203.6">A4</text>
<text x="289.4" y="199">Bron Bai</text>
<text x="215.7" y="208.7">Friday, May 27, 2022</text>
<text x="268.8" y="208.7">12</text>
<text x="284.1" y="208.7">17</text>
</g>
<g font-size="1">
<text x="123.3" y="30">E21</text>
<text x="164.4" y="30">N20</text>
<text x="123.2" y="35.1">H21</text>
<text x="123.3" y="32.5">F21</text>
<text x="164.4" y="32.5">N21</text>
<text x="123.3" y="37.6">E20</text>
<text x="123.4" y="40.1">J21</text>
<text x="164.4" y="37.6">K19</text>
<text x="164.4" y="40.1">M18</text>
<text x="123.1" y="47.8">G19</text>
<text x="123.2" y="42.7">H20</text>
<text x="123.2" y="45.2">H22</text>
<text x="164.4" y="42.7">J18</text>
<text x="164.4" y="45.2">J19</text>
<text x="164.4" y="47.8">T18</text>
<text x="123.1" y="52.8">G21</text>
<text x="123.1" y="50.3">G22</text>
<text x="164.4" y="50.3">H19</text>
<text x="164.4" y="52.8">U19</text>
<text x="123.1" y="55.4">G20</text>
<text x="164.4" y="55.4">F18</text>
<text x="164.4" y="57.9">U18</text>
<text x="123.2" y="60.5">N22</text>
<text x="123.2" y="63">R21</text>
<text x="123.3" y="65.5">P21</text>
<text x="164.4" y="63">N18</text>
<text x="164.4" y="65.5">P19</text>
<text x="164.4" y="60.5">H18</text>
<text x="123.3" y="70.6">V20</text>
<text x="123.3" y="68.1">T20</text>
<text x="164.4" y="68.1">N19</text>
<text x="164.4" y="70.6">G18</text>
<text x="123.2" y="73.2">R20</text>
<text x="123.2" y="75.7">U21</text>
<text x="164.4" y="73.2">P18</text>
<text x="164.4" y="75.7">M19</text>
<text x="123.2" y="83.3">R22</text>
<text x="123.3" y="78.2">V21</text>
<text x="123.3" y="80.8">T22</text>
<text x="164.4" y="80.8">K20</text>
<text x="164.4" y="83.3">R18</text>
<text x="123.3" y="85.9">T21</text>
<text x="164.4" y="85.9">K18</text>
<text x="123.3" y="93.5">B21</text>
<text x="164.4" y="93.5">M22</text>
<text x="164.4" y="90.9">M20</text>
<text x="123.2" y="96">D21</text>
<text x="123.2" y="98.6">D22</text>
<text x="123.3" y="101.1">B20</text>
<text x="164.4" y="98.6">R19</text>
<text x="164.4" y="96">L18</text>
<text x="164.4" y="101.1">M21</text>
<text x="123.3" y="103.6">A20</text>
<text x="123.3" y="106.2">E22</text>
<text x="164.4" y="103.6">L21</text>
<text x="123.2" y="108.7">D20</text>
<text x="123.2" y="113.8">C21</text>
<text x="123.3" y="111.3">A21</text>
<text x="164.4" y="108.7">F19</text>
<text x="123.2" y="118.9">C22</text>
<text x="123.3" y="116.3">B22</text>
<text x="164.4" y="116.3">AB19</text>
<text x="123.3" y="124">V22</text>
<text x="122.5" y="129">AB21</text>
<text x="122.5" y="131.6">AB20</text>
<text x="122.9" y="126.5">W20</text>
<text x="164.4" y="131.6">K22</text>
<text x="122.5" y="134.1">AA21</text>
<text x="122.5" y="136.7">AA20</text>
<text x="122.9" y="139.2">W22</text>
<text x="122.9" y="141.7">W21</text>
<text x="164.4" y="139.2">AA19</text>
<text x="164.4" y="141.7">L22</text>
<text x="201.2" y="141.1">1%</text>
<text x="122.5" y="149.4">AA22</text>
<text x="123.3" y="146.8">Y22</text>
<text x="123.3" y="144.3">Y21</text>
<text x="164.4" y="144.3">K21</text>
<text x="197.7" y="144.2">R0402</text>
</g>
<g font-size="1" fill="#00007f">
<text x="127.1" y="26.3">U2G</text>
<text x="127.1" y="153.1">STM32MP175DAA1</text>
</g>
<g font-size="1" fill="#003f7f">
<text x="128.4" y="31">DDR_DQ0</text>
<text x="128.4" y="33.5">DDR_DQ1</text>
<text x="155.1" y="33.5">DDR_CLKN</text>
<text x="155.2" y="31">DDR_CLKP</text>
<text x="128.4" y="36.1">DDR_DQ2</text>
<text x="128.4" y="38.6">DDR_DQ3</text>
<text x="128.4" y="41.1">DDR_DQ4</text>
<text x="156.8" y="38.6">DDR_A0</text>
<text x="156.8" y="41.1">DDR_A1</text>
<text x="128.4" y="43.7">DDR_DQ5</text>
<text x="128.4" y="46.2">DDR_DQ6</text>
<text x="156.8" y="43.7">DDR_A2</text>
<text x="156.8" y="46.2">DDR_A3</text>
<text x="128.4" y="48.8">DDR_DQ7</text>
<text x="128.4" y="53.8">DDR_DQS0N</text>
<text x="128.4" y="51.3">DDR_DQS0P</text>
<text x="156.8" y="48.8">DDR_A4</text>
<text x="156.8" y="51.3">DDR_A5</text>
<text x="156.8" y="53.8">DDR_A6</text>
<text x="128.4" y="56.4">DDR_DQM0</text>
<text x="156.8" y="56.4">DDR_A7</text>
<text x="156.8" y="58.9">DDR_A8</text>
<text x="128.4" y="61.5">DDR_DQ8</text>
<text x="128.4" y="64">DDR_DQ9</text>
<text x="156.2" y="64">DDR_A10</text>
<text x="156.8" y="61.5">DDR_A9</text>
<text x="128.4" y="66.5">DDR_DQ10</text>
<text x="128.4" y="69.1">DDR_DQ11</text>
<text x="128.4" y="71.6">DDR_DQ12</text>
<text x="156.2" y="66.5">DDR_A11</text>
<text x="156.2" y="69.1">DDR_A12</text>
<text x="156.2" y="71.6">DDR_A13</text>
<text x="128.4" y="74.2">DDR_DQ13</text>
<text x="128.4" y="76.7">DDR_DQ14</text>
<text x="156.2" y="74.2">DDR_A14</text>
<text x="156.2" y="76.7">DDR_A15</text>
<text x="128.4" y="79.2">DDR_DQ15</text>
<text x="128.4" y="81.8">DDR_DQS1P</text>
<text x="156" y="81.8">DDR_BA0</text>
<text x="128.4" y="86.9">DDR_DQM1</text>
<text x="128.4" y="84.3">DDR_DQS1N</text>
<text x="156" y="84.3">DDR_BA1</text>
<text x="156" y="86.9">DDR_BA2</text>
<text x="128.4" y="94.5">DDR_DQ16</text>
<text x="155" y="94.5">DDR_CASN</text>
<text x="155" y="91.9">DDR_RASN</text>
<text x="128.4" y="97">DDR_DQ17</text>
<text x="128.4" y="99.6">DDR_DQ18</text>
<text x="155.7" y="97">DDR_CSN</text>
<text x="155.8" y="99.6">DDR_CKE</text>
<text x="128.4" y="102.1">DDR_DQ19</text>
<text x="128.4" y="104.6">DDR_DQ20</text>
<text x="128.4" y="107.2">DDR_DQ21</text>
<text x="155.5" y="102.1">DDR_WEN</text>
<text x="155.7" y="104.6">DDR_ODT</text>
<text x="128.4" y="109.7">DDR_DQ22</text>
<text x="128.4" y="112.3">DDR_DQ23</text>
<text x="153.5" y="109.7">DDR_RESETN</text>
<text x="128.4" y="119.9">DDR_DQM2</text>
<text x="128.4" y="117.3">DDR_DQS2N</text>
<text x="128.4" y="114.8">DDR_DQS2P</text>
<text x="155.1" y="117.3">DDR_VREF</text>
<text x="128.4" y="125">DDR_DQ24</text>
<text x="128.4" y="127.5">DDR_DQ25</text>
<text x="128.4" y="130">DDR_DQ26</text>
<text x="128.4" y="132.6">DDR_DQ27</text>
<text x="128.4" y="135.1">DDR_DQ28</text>
<text x="128.4" y="137.7">DDR_DQ29</text>
<text x="156.6" y="132.6">DDR_ZQ</text>
<text x="128.4" y="140.2">DDR_DQ30</text>
<text x="128.4" y="142.7">DDR_DQ31</text>
<text x="155.1" y="142.7">DDR_DTO0</text>
<text x="155.8" y="140.2">DDR_ATO</text>
<text x="128.4" y="147.8">DDR_DQS3N</text>
<text x="128.4" y="145.3">DDR_DQS3P</text>
<text x="155.1" y="145.3">DDR_DTO1</text>
<text x="128.4" y="150.4">DDR_DQM3</text>
</g>
<text font-size="1" fill="#f00" x="199.5" y="155.9">GND</text>
</svg>
